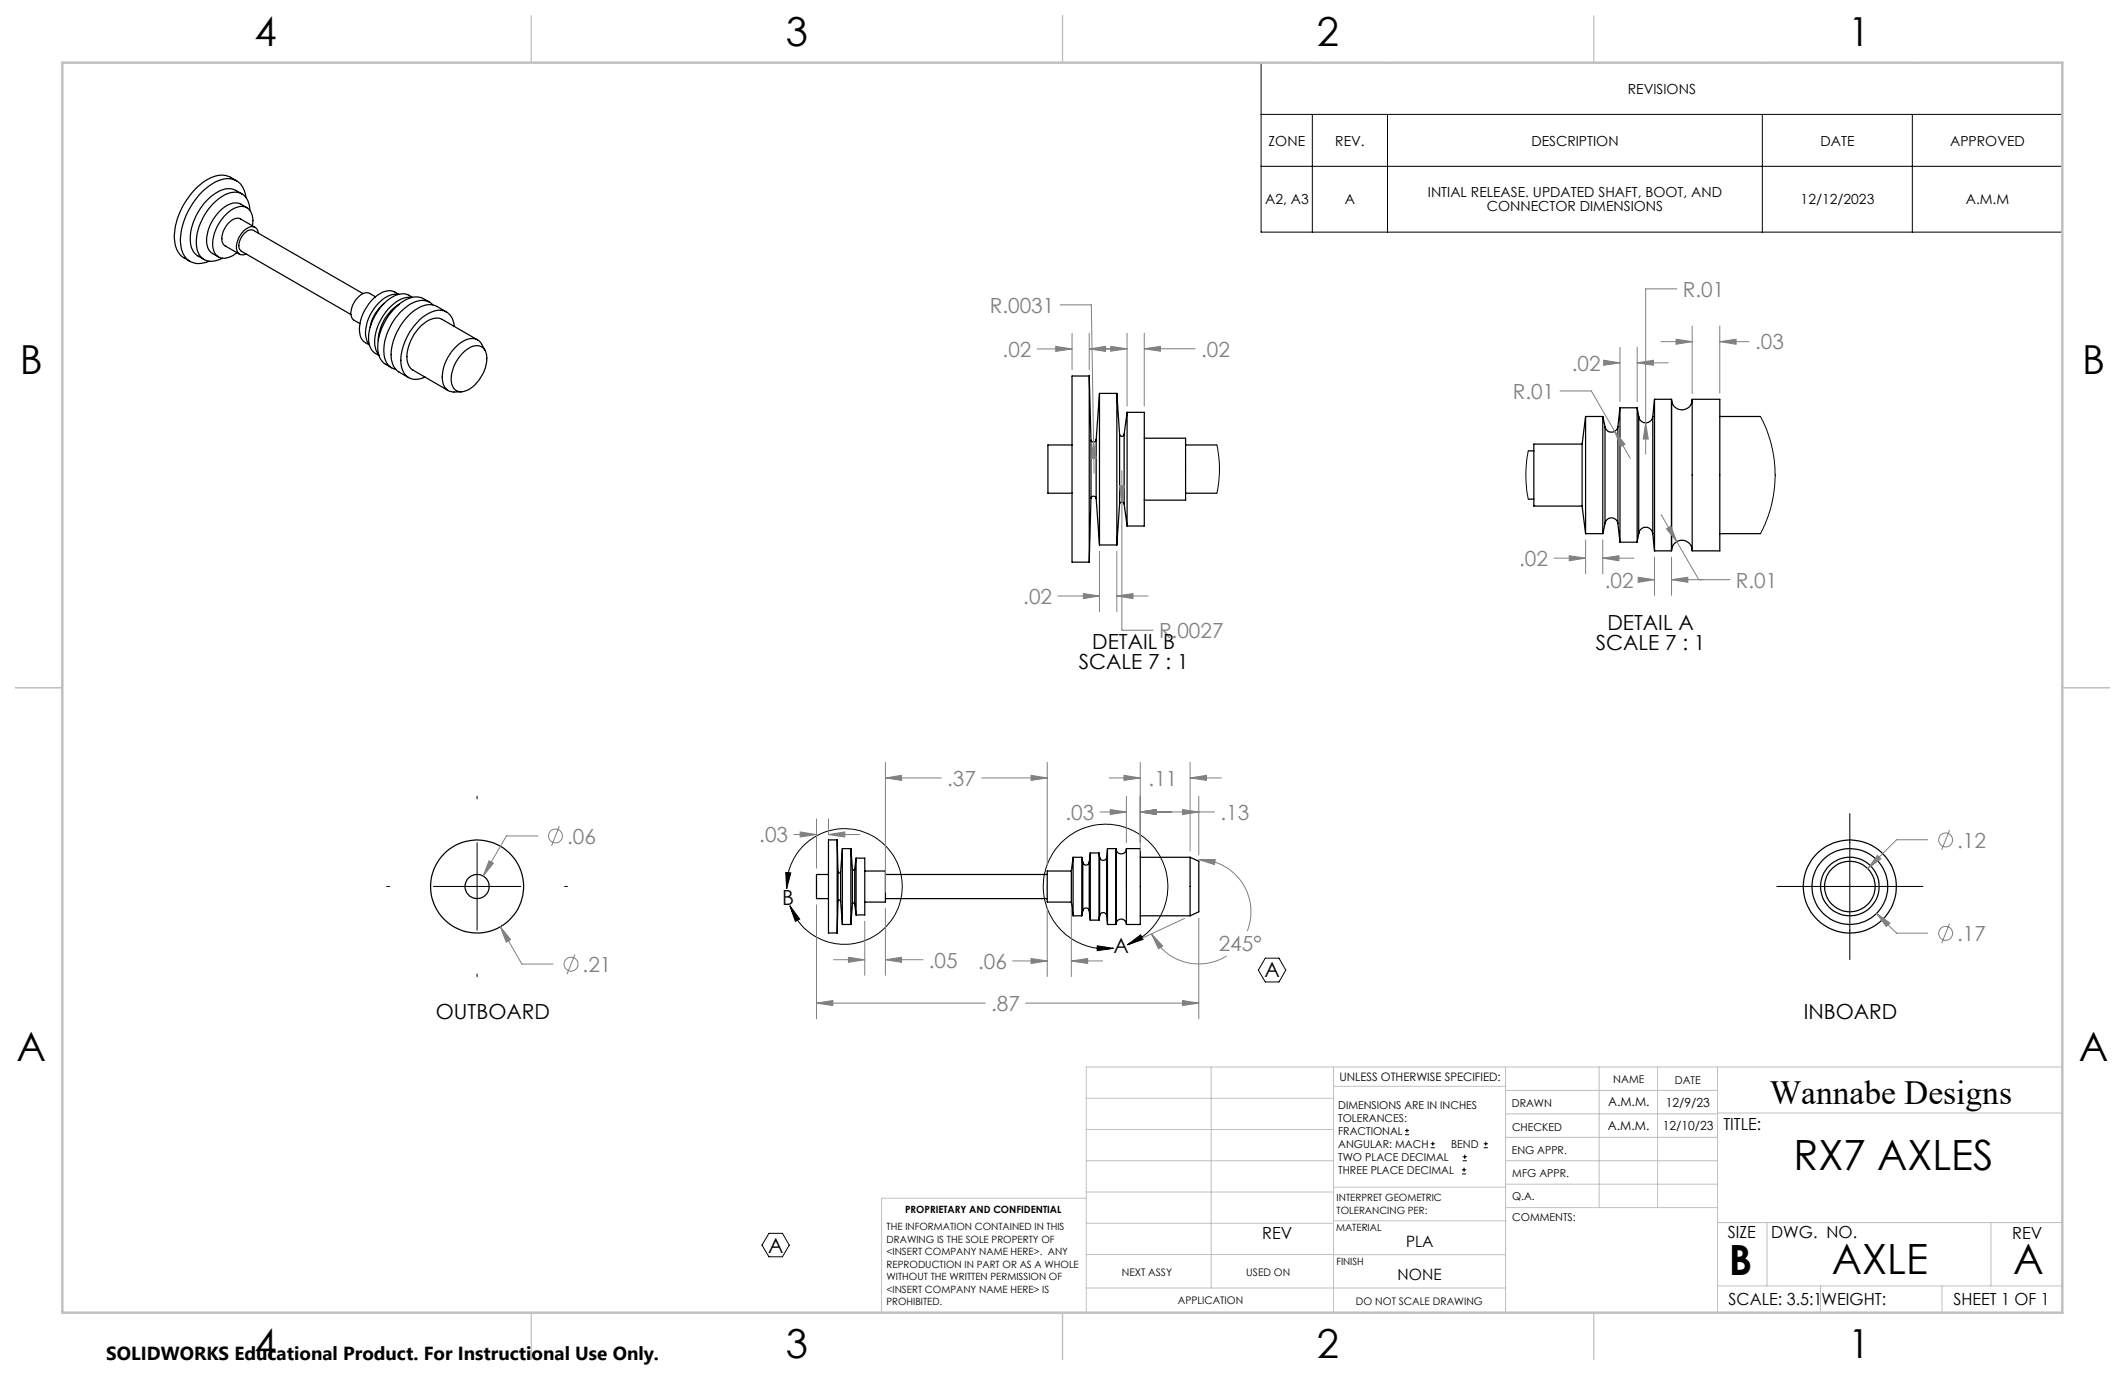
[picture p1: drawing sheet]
<svg xmlns="http://www.w3.org/2000/svg" width="432mm" height="279mm" viewBox="0 0 432 279" stroke-linecap="round" stroke-linejoin="round" font-family="sans-serif">
<g fill="none" stroke="#000" stroke-width=".25">
<path d="M48.1 36.8l-1.3-.8a5.3 5.3 0 0 0-5.6 1.1 14.6 14.6 0 0 0-5.7 11.8 4.2 4.2 0 0 0 1.9 3.5l1.2 .7M49.2 39.4l-1.3-.7a3.9 3.9 0 0 0-4.2 .6 11.4 11.4 0 0 0-4.9 10.5l.4 1.2 .5 .6 1.8 1.1M50 40.1a3.8 3.8 0 0 0-3.5-3.8 9.5 9.5 0 0 0-6.9 4.4 13.2 13.2 0 0 0-2.8 9.5 3.7 3.7 0 0 0 5.1 3.1l.6-.2M50.2 42.2l-1.2-.7a3.3 3.3 0 0 0-3.8 .9 8.4 8.4 0 0 0-3.1 7.6l.3 .7 .4 .5 1.6 1M50.8 42.7a3.2 3.2 0 0 0-4-3.5 11.2 11.2 0 0 0-6.8 8.6 4.8 4.8 0 0 0 1.3 4.8 3.6 3.6 0 0 0 3.9-.1M51.3 45.9a3.3 3.3 0 0 0-1.5-3.8 4.7 4.7 0 0 0-4.5 2.2 7.6 7.6 0 0 0-1.8 6.7 2.22 2.22 0 0 0 3.3 1.2l1.4-.9M51.9 46.2l-3-1.7a2.69 2.69 0 0 0-3.1 1.7 3.1 3.1 0 0 0-.3 3.6l3.2 1.8M52.5 47.4a1.38 1.38 0 0 0-.9-1.3 1.38 1.38 0 0 0-1.5 .4 4.5 4.5 0 0 0-1.9 4.6 1.23 1.23 0 0 0 1.8 .5M73.8 59.7l-22.3-12.9a1.92 1.92 0 0 0-2.3 1.1 2.38 2.38 0 0 0-.2 3.1l22.3 12.9M80.9 59.8a5 5 0 0 0-4.4 2.3 7.8 7.8 0 0 0-1.9 7.2l.4 .7M81 59.8a3.4 3.4 0 0 0-4.6 .4 8.7 8.7 0 0 0-3.2 8l.3 .7a2.99 2.99 0 0 0 1.6 1.2M76.3 60.3l-1.2-.7a2.13 2.13 0 0 0-2.5 1 4 4 0 0 0-1.1 4.1l.4 .4 1.2 .7"/>
<path d="M78 61.7a7.7 7.7 0 0 0-2.8 4.8M81.1 61.8a9 9 0 0 0-4.2 7.4M83.6 60.5a5.4 5.4 0 0 0-4.7 2.3 9.4 9.4 0 0 0-2.5 8.2l.5 1M83.8 60.4a3.7 3.7 0 0 0-4.8 .5 10.2 10.2 0 0 0-4 9 3.2 3.2 0 0 0 2 2.3M87.3 61.4a4.4 4.4 0 0 0-2.7-1.1 7.7 7.7 0 0 0-5.4 3.5 10.3 10.3 0 0 0-2.2 8.4l.6 1.1a4.9 4.9 0 0 0 2 1.5M87.9 61.9a3.4 3.4 0 0 0-4.4-.2 11.8 11.8 0 0 0-5.5 10.3 3.1 3.1 0 0 0 2.4 3M90.7 63.4l-1.9-1.1a4.1 4.1 0 0 0-4.5 .7 11.8 11.8 0 0 0-4.7 10.1 3.4 3.4 0 0 0 1.5 2.5l1.9 1.1M92.3 66.3a3.2 3.2 0 0 0-1.7-2.9 3.2 3.2 0 0 0-3.4 .2 11.6 11.6 0 0 0-5.7 10.6 2.99 2.99 0 0 0 4.3 2.6l.6-.2M93.8 71.9a3.7 3.7 0 0 1 3.9-1.5 2.93 2.93 0 0 1 1.1 3.3 7.6 7.6 0 0 1-4.3 5.7 2.02 2.02 0 0 1-2.8-2 7.7 7.7 0 0 1 2.1-5.5zM97 69.1l-7.1-4.2a3.4 3.4 0 0 0-3.8 .9 8.9 8.9 0 0 0-3.3 7.6l.4 1.1 .4 .5 7.5 4.4M98.6 71.2l-.7-1.3a2.49 2.49 0 0 0-3.8-.5 8.7 8.7 0 0 0-4.1 8.5 2.24 2.24 0 0 0 2.3 1.8l1.4-.1M221.3 76.4v37.8"/>
<path d="M221.3 76.4h-3.5v37.8h3.5M221.3 76.4l.4 13.1M223.4 79.9v30.8M223.4 79.9l-.7 9.4M223.4 79.9h3.5M226.9 79.9v30.8M226.9 79.9l.6 8.4M217.8 90.4h-4.9v9.8h4.9M221.7 89.5v11.7M222.7 89.3a.55 .55 0 0 1-.4 .5 .55 .55 0 0 1-.6-.3M222.7 89.3v12M227.5 88.3v14"/>
<path d="M228.4 88.2a.47 .47 0 0 1-.4 .5 .47 .47 0 0 1-.5-.4M228.4 88.2v14.2M229 83.8v23.1M229 83.8h3.5v23.1h-3.5M229 83.8l-.6 4.4M232.5 89h8.4v12.6h-8.4M240.9 90.4h6.4M310.6 91.6h1.1M321.5 90.2v12.6M321.5 90.2h-9.8v12.6h9.8M322.2 84.6v23.8M322.2 84.6l-.7 5.6"/>
<path d="M322.2 84.6h3.5M325.7 84.6v23.8M325.7 84.6l.4 2.1M326.1 86.7a1.32 1.32 0 0 0 1.3 1.1 1.32 1.32 0 0 0 1.4-1.1M326.1 86.7v19.7M328.8 86.7v19.7M329.2 82.9v27.3M329.2 82.9l-.4 3.8M329.2 82.9h3.5M332.7 82.9v27.3M332.7 82.9l.3 1.7M333 84.6a1.43 1.43 0 0 0 1.4 1.3 1.43 1.43 0 0 0 1.4-1.3"/>
<path d="M333 84.6v23.8M335.8 84.6v23.8M336.2 81.1v30.8M336.2 81.1h3.5v30.8h-3.5M336.2 81.1l-.4 3.5M339.7 81.2a2.1 2.1 0 0 0 2.1 2.1 2.1 2.1 0 0 0 2.1-2.1M339.7 81.2v30.7M343.9 81.1h5.6v30.8h-5.6zM349.5 84.6h8.2M221.7 101.2a.55 .55 0 0 1 .6-.4 .55 .55 0 0 1 .4 .5M221.7 101.2l-.4 13M222.7 101.3l.7 9.4"/>
<path d="M223.4 110.7h3.5M227.5 102.3a.47 .47 0 0 1 .5-.3 .47 .47 0 0 1 .4 .4M227.5 102.3l-.6 8.4M228.4 102.4l.6 4.5M240.9 100.2h6.4M310.6 101.4h1.1M321.5 102.8l.7 5.6M322.2 108.4h3.5M326.1 106.4a1.31 1.31 0 0 1 1.3-1.2 1.31 1.31 0 0 1 1.4 1.2M326.1 106.4l-.4 2M328.8 106.4l.4 3.8M329.2 110.2h3.5"/>
<path d="M333 108.4a1.43 1.43 0 0 1 1.4-1.3 1.43 1.43 0 0 1 1.4 1.3M333 108.4l-.3 1.8M335.8 108.4l.4 3.5M339.7 111.8a2.1 2.1 0 0 1 2.1-2 2.1 2.1 0 0 1 2.1 2M349.5 108.4h8.2M168.3 177.7h-2.4v4.9h2.4M170.1 170.7v18.9M170.1 170.7h-1.8v18.9h1.8M170.1 170.7l.2 6.5M170.3 177.2v5.9M170.8 177.1a.27 .27 0 0 1-.2 .3 .27 .27 0 0 1-.3-.2M170.8 177.1v6"/>
<path d="M171.2 172.4v15.5M171.2 172.4l-.4 4.7M171.2 172.4h1.7M172.9 172.4v15.5M172.9 172.4l.3 4.2M173.2 176.6v7M173.7 176.6a.23 .23 0 0 1-.2 .2 .23 .23 0 0 1-.3-.2M173.7 176.6v7.1M174 174.4v11.5M174 174.4h1.7v11.5h-1.7M174 174.4l-.3 2.2M175.7 177h4.2v6.3h-4.2"/>
<path d="M179.9 177.7h32.9M217.7 177v6.3M217.7 177h-4.9v6.3h4.9M218.1 174.2v11.9M218.1 174.2l-.4 2.8M218.1 174.2h1.7M219.8 174.2v11.9M219.8 174.2l.2 1M220 175.2a.65 .65 0 0 0 .7 .6 .65 .65 0 0 0 .6-.6M220 175.2v9.9M221.3 175.2v9.9M221.5 173.3v13.7"/>
<path d="M221.5 173.3l-.2 1.9M221.5 173.3h1.8M223.3 173.3v13.7M223.3 173.3l.1 .9M223.4 174.2a.73 .73 0 0 0 .8 .6 .73 .73 0 0 0 .7-.6M223.4 174.2v11.9M224.9 174.2v11.9M225 172.4v15.5M225 172.4h1.8v15.5h-1.8M225 172.4l-.1 1.8M226.8 172.5a1.04 1.04 0 0 0 1 1 1.04 1.04 0 0 0 1.1-1M226.8 172.5v15.3a1.04 1.04 0 0 1 1-1 1.04 1.04 0 0 1 1.1 1"/>
<path d="M228.9 172.4h2.8v15.5h-2.8zM231.7 174.2h10.1M241.8 174.2v11.9M241.8 174.2l1.8 .8v10.3l-1.8 .8M170.3 183.1a.27 .27 0 0 1 .3-.2 .27 .27 0 0 1 .2 .2M170.3 183.1l-.2 6.5M170.8 183.1l.4 4.8M171.2 187.9h1.7M173.2 183.6a.24 .24 0 0 1 .3-.1 .24 .24 0 0 1 .2 .2M173.2 183.6l-.3 4.3M173.7 183.7l.3 2.2M179.9 182.6h32.9"/>
<path d="M217.7 183.3l.4 2.8M218.1 186.1h1.7M220 185.1a.66 .66 0 0 1 .7-.6 .66 .66 0 0 1 .6 .6M220 185.1l-.2 1M221.3 185.1l.2 1.9M221.5 187h1.8M223.4 186.1a.73 .73 0 0 1 .8-.6 .73 .73 0 0 1 .7 .6M223.4 186.1l-.1 .9M224.9 186.1l.1 1.8M231.7 186.1h10.1"/>
<circle cx="96.9" cy="180.1" r="9.5"/>
<circle cx="97" cy="180.1" r="2.45"/>
<circle cx="375.9" cy="180.2" r="6"/>
<circle cx="375.9" cy="180.1" r="9.5"/>
<circle cx="375.9" cy="180.1" r="5.1"/>
<circle cx="375.9" cy="180.1" r="7.7"/>
</g>
<g fill="none" stroke="#000" stroke-width=".2">
<path d="M256.3 12.7h162.8v34.5h-162.8zM256.3 23.2h162.8M256.3 33.8h162.8M266.7 23.2v24M281.9 23.2v24M358.1 23.2v24M388.6 23.2v24M247.3 90.4l.5 4.1-.1 3.2-.4 2.5M310.6 91.6l-.4 2.1-.1 2.1v2.7l.5 2.9M357.7 84.6l1.3 2.8 1 3.1 .5 3.1 .2 2.7-.1 2.5-.6 3.7-.9 3-1.4 2.9M96.9 161.8v.5M96.9 171.2v17.8"/>
<path d="M159.7 177.3l1 .1-.9 3.2zM375.9 165.3v29.7M78.6 180.1h.6M88.1 180.1h17.7M96.9 197.9v.6M114.7 180.1h.6M159.8 180.6a11.7 11.7 0 0 1 16.2-11.4 11.7 11.7 0 0 1 3.7 19.4 11.7 11.7 0 0 1-19.2-4.6M160.5 184l2 2.8-.9 .4zM223 192.2l3.2 .5-3.2 .5zM229.1 192a12.7 12.7 0 0 0 4.3-21 12.7 12.7 0 0 0-20.8 5.1 12.7 12.7 0 0 0 13.6 16.6M229.1 192l2.7-2 .5 .9zM257.1 194.7h2.8l1.4 2.4-1.4 2.4h-2.8l-1.4-2.4z"/>
<path d="M361 180.1h29.7M285.5 230.6h.8M285.5 229.7h.8M285.9 229.3v.9M290.7 233.2h.8M290.7 232.4h.8M291.1 232v.8M297.1 238.5h.8M297.1 237.7h.8M297.2 235.9h.9M297.2 235.1h.9M297.5 237.3v.8"/>
<path d="M297.6 234.6v.9M301.5 233.2h.8M301.5 232.4h.8M301.9 232v.8M156.2 250.6h2.8l1.4 2.4-1.4 2.4h-2.8l-1.4-2.4z"/>
</g>
<g fill="none" stroke="#808080" stroke-width=".2">
<path d="M340.7 58.7h-6.3v33.6M210.7 70.9h7.1M214.5 70.4l3.3 .5-3.3 .5zM215.4 61.9h6.4l.4 27.9M217.8 67.7v7.4M221.3 70.9l3.3-.5v1zM221.3 67.7v7.4M221.3 70.9h6.4M222.7 70.9h6.3M225.7 70.4l3.3 .5-3.3 .5zM229 67.7v14.8M232.5 70.9l3.3-.5v1z"/>
<path d="M232.5 67.7v14.8M232.5 70.9h10.4M317 79.4h6.4l4.7 8.3M325.9 73.2l3.3 .5-3.3 .5zM326.4 73.7h2.8M329.2 70.6v11M332.7 73.7l3.3-.5v1zM332.7 70.6v11M332.7 73.7h6.3M337.5 69.4h6.4M340.6 68.9l3.3 .5-3.3 .6zM343.9 66.3v13.7"/>
<path d="M349.5 69.4l3.3-.5v1.1zM349.5 66.3v13.6M349.5 69.4h5.9M222.2 89.8l.6 3.3h-1zM222.2 89.8l.1 6.4M227.5 98.7h1l-.5 3.3zM228 95.6v32.5h6.3M328.1 87.7l2.1 2.6-.9 .5zM328.1 87.7l3.2 5.5M334.4 85.9l.5 3.3h-1zM223.4 112v12.3M226.9 112v12.3"/>
<path d="M315.7 113.4h6.5M318.9 112.9l3.3 .5-3.3 .5zM322.2 109.7v6.9M325.7 113.4l3.3-.5v1zM325.7 109.7v6.9M325.7 113.4h6.3M332.9 117.3l3.3 .5-3.3 .5zM333.1 117.8h3.1M336.2 113.2v7.8M337.5 104.6l3.2 5.5M338.6 107.5l.9-.6 1.2 3.2zM339.7 117.8l3.3-.5v1z"/>
<path d="M339.7 113.2v7.8M339.7 117.8h11.8M340.7 110.1l4.5 7.7M214.9 121.1h8.5M220.1 120.6l3.3 .5-3.3 .5zM226.9 121.1l3.3-.5v1zM226.9 121.1h6.4M179.9 158.1l3.3-.5v1zM179.9 154.9v26.4M179.9 158.1h11.4M199.5 158.1h13.3M209.5 157.6l3.3 .5-3.3 .5z"/>
<path d="M212.8 154.9v20.8M225.4 158.1h6.3M228.4 157.6l3.3 .5-3.3 .5zM231.7 154.9v18M241.8 158.1l3.3-.5v1zM241.8 158.1h6.4M241.8 154.9v18M99.4 174.9l.9 .5-2.1 2.6zM109.3 169.9h-6.4l-4.7 8.1M113.7 167.9l-1.6 4M161.3 169.6h4.6M162.6 169.1l3.3 .5-3.3 .5z"/>
<path d="M165.9 166.4v10M168.3 169.6l3.4-.5v1zM168.3 166.4v3M168.3 169.6h6.4M223.5 165h5.4M225.6 164.5l3.3 .5-3.3 .5zM228.9 161.8v9.4M231.7 165l3.3-.5v1zM231.7 165h15.1M240.3 164.5l3.3 .5-3.3 .5zM243.6 174.7h3.3l-.1 1zM243.6 174.7a10.6 10.6 0 0 1 9.8 14.5"/>
<path d="M243.6 161.8v11.9M381.5 173.8l.7 .7-2.7 2zM391.7 170.6h-6.3l-5.9 5.9M396.2 168.7l-1.7 4M101.7 188.3l2.1 2.6-.9 .6zM101.7 188.3l4.3 7.6h6.4M116.8 193.9l-1.6 4M165.9 183.9v23.1M169.4 195h6.3M172.4 194.5l3.3 .5-3.3 .5zM175.7 187.2v11M179.9 195l3.3-.5v1z"/>
<path d="M179.9 184.6v13.6M179.9 195h7.7M205.8 195.3h7M209.5 194.8l3.3 .5-3.3 .5zM212.8 184.6v13.8M217.7 195.3l3.3-.5v1zM217.7 184.6v13.8M217.7 195.3h6.3M234 189.8l2.3 2.4-.9 .6zM234 189.8a10.6 10.6 0 0 0 15.2 4.4M240.7 186.6l-9.6 4.5M243.6 186.5v20.5"/>
<path d="M381.3 185.6l2.7 2-.7 .7zM381.3 185.6l4.1 4h6.3M396.2 187.6l-1.7 4.1M165.9 203.8l3.3-.5v1zM165.9 203.8h34.3M208.4 203.8h35.2M240.3 203.3l3.3 .5-3.3 .5z"/>
<circle cx="112.9" cy="169.9" r="1.41"/>
<circle cx="395.4" cy="170.7" r="1.41"/>
<circle cx="116" cy="195.9" r="1.42"/>
<circle cx="395.3" cy="189.6" r="1.42"/>
</g>
<g fill="none" stroke="#c0c0c0" stroke-width=".2">
<path d="M246.1 216.8v44.9M271 216.8v49.9M305.9 216.8v49.9M324.9 216.8v28.6M336.8 216.8v28.6M349 216.8v49.9M419.1 216.8h-198.4v49.9M220.7 235.9h50.3M220.7 229.5h50.3M220.7 223.2h50.3M271 220.7h34.9M305.9 231.1h43.1"/>
<path d="M305.9 226.3h43.1M305.9 221.6h43.1M305.9 235.9h43.1M349 226.2h70.1M220.7 248.6h50.3M220.7 242.2h50.3M220.7 254.9h50.3M220.7 243.5h-41.6v23.2M271 255h34.9M271 248.1h35M271 241.2h35M305.9 240.6h43.1"/>
<path d="M306 245.4h43M349 248.4h70.1M359.1 248.4v12.9M404.6 248.4v12.9M220.7 261.7h85.2M349 261.3h70.1M369.9 261.3v5.4M394.6 261.3v5.4"/>
</g>
<path d="M108 3.2v9.5M215.9 3.2v9.5M323.8 3.2v9.5M3.1 139.7h9.6M419.1 139.7h9.5M108 266.7v9.6M215.9 266.7v9.6M323.8 266.7v9.6" fill="none" stroke="#c0c0c0" stroke-width=".25"/>
<path d="M12.7 12.7h406.4v254h-406.4z" fill="none" stroke="#c0c0c0" stroke-width=".5"/>
<path d="M97 180.1h.1M375.9 180.1h.1" fill="none" stroke="#808080" stroke-width=".2" stroke-dasharray="15.2 1.3 1.3 1.3"/>
<path d="M229.1 192l2.7-2 .5 .9zM223 192.2l3.2 .5-3.2 .5zM160.5 184l2 2.8-.9 .4zM159.7 177.3l1 .1-.9 3.2z" fill="#000"/>
<path d="M165.9 203.8l3.3-.5v1zM240.3 203.3l3.3 .5-3.3 .5zM168.3 169.6l3.4-.5v1zM162.6 169.1l3.3 .5-3.3 .5zM179.9 158.1l3.3-.5v1zM209.5 157.6l3.3 .5-3.3 .5zM241.8 158.1l3.3-.5v1zM228.4 157.6l3.3 .5-3.3 .5zM231.7 165l3.3-.5v1zM240.3 164.5l3.3 .5-3.3 .5zM231.7 165l3.3-.5v1zM225.6 164.5l3.3 .5-3.3 .5zM209.5 194.8l3.3 .5-3.3 .5zM217.7 195.3l3.3-.5v1zM172.4 194.5l3.3 .5-3.3 .5zM179.9 195l3.3-.5v1zM243.6 174.7h3.3l-.1 1zM234 189.8l2.3 2.4-.9 .6zM381.5 173.8l-2 2.7 2.7-2zM381.3 185.6l2 2.7 .7-.7zM101.7 188.3l1.2 3.2 .9-.6zM99.4 174.9l-1.2 3.1 2.1-2.6zM349.5 69.4l3.3-.5v1.1zM340.6 68.9l3.3 .5-3.3 .6zM332.9 117.3l3.3 .5-3.3 .5zM339.7 117.8l3.3-.5v1zM332.7 73.7l3.3-.5v1zM325.9 73.2l3.3 .5-3.3 .5zM318.9 112.9l3.3 .5-3.3 .5zM325.7 113.4l3.3-.5v1zM338.6 107.5l2.1 2.6-1.2-3.2zM334.4 85.9l-.5 3.3h1zM328.1 87.7l1.2 3.1 .9-.5zM221.3 70.9l3.3-.5v1zM214.5 70.4l3.3 .5-3.3 .5zM226.9 121.1l3.3-.5v1zM220.1 120.6l3.3 .5-3.3 .5zM232.5 70.9l3.3-.5v1zM225.7 70.4l3.3 .5-3.3 .5zM227.5 98.7l.5 3.3 .5-3.3zM222.2 89.8l-.4 3.3h1z" fill="#808080"/>
<g font-size="8.5">
<text x="364.5" y="237.7">RX7 AXLES</text>
<text x="351.3" y="259">B</text>
<text x="372.3" y="258.9">AXLE</text>
<text x="409.1" y="258.9">A</text>
</g>
<g font-size="8.1">
<text x="51.7" y="9.3">4</text>
<text x="159.7" y="9.3">3</text>
<text x="267.6" y="9.3">2</text>
<text x="375.6" y="9.3">1</text>
<text x="4" y="76">B</text>
<text x="423.1" y="76">B</text>
<text x="3.3" y="215.7">A</text>
<text x="422.4" y="215.7">A</text>
<text x="51.7" y="276">4</text>
<text x="159.7" y="276">3</text>
<text x="267.6" y="276">2</text>
<text x="375.6" y="276">1</text>
</g>
<text font-size="6.9" x="359.6" y="224.3">Wannabe Designs</text>
<g font-size="4.2" fill="#808080">
<text x="201.1" y="63.5">R.0031</text>
<text x="341.9" y="60.3">R.01</text>
<text x="356.6" y="71">.03</text>
<text x="203.7" y="72.5">.02</text>
<text x="244.1" y="72.5">.02</text>
<text x="319.4" y="75.3">.02</text>
<text x="307.4" y="81">R.01</text>
<text x="308.7" y="115">.02</text>
<text x="326.1" y="119.4">.02</text>
<text x="352.7" y="119.4">R.01</text>
<text x="207.9" y="122.7">.02</text>
<text x="235.5" y="129.6">R.0027</text>
<text x="192.5" y="159.7">.37</text>
<text x="233.4" y="159.7">.11</text>
<text x="216.5" y="166.6">.03</text>
<text x="248" y="166.6">.13</text>
<text x="115.2" y="171.4">.06</text>
<text x="154.3" y="171.1">.03</text>
<text x="397.7" y="172.2">.12</text>
<text x="397.7" y="191.2">.17</text>
<text x="118.4" y="197.5">.21</text>
<text x="188.8" y="196.6">.05</text>
<text x="198.8" y="196.8">.06</text>
<text x="247.7" y="193.3">245°</text>
<text x="201.4" y="205.4">.87</text>
</g>
<g font-size="4.2">
<text x="221.9" y="131.8">DETAIL B</text>
<text x="326.6" y="128">DETAIL A</text>
<text x="219.2" y="136">SCALE 7 : 1</text>
<text x="324.3" y="132.2">SCALE 7 : 1</text>
<text x="158.9" y="183.8">B</text>
<text x="226.3" y="193.6">A</text>
<text x="257" y="198.6">A</text>
<text x="88.6" y="207.1">OUTBOARD</text>
<text x="366.5" y="207.1">INBOARD</text>
<text x="156.1" y="254.6">A</text>
</g>
<text font-size="3.8" x="21.6" y="276.3">SOLIDWORKS Educational Product. For Instructional Use Only.</text>
<g font-size="3.4">
<text x="350.2" y="229.5">TITLE:</text>
<text x="256.5" y="251.7">REV</text>
<text x="351.1" y="251.6">SIZE</text>
<text x="359.9" y="251.6">DWG. NO.</text>
<text x="408.9" y="251.7">REV</text>
<text x="351.2" y="265.2">SCALE: 3.5:1</text>
<text x="370.1" y="265.3">WEIGHT:</text>
<text x="396.9" y="265.2">SHEET 1 OF 1</text>
</g>
<g font-size="3.2">
<text x="285.7" y="253.3">PLA</text>
<text x="284" y="260.1">NONE</text>
</g>
<g font-size="2.8">
<text x="330.8" y="19">REVISIONS</text>
<text x="257.8" y="29.6">ZONE</text>
<text x="271.3" y="29.6">REV.</text>
<text x="311.2" y="29.6">DESCRIPTION</text>
<text x="369.9" y="29.6">DATE</text>
<text x="396.3" y="29.6">APPROVED</text>
<text x="257.1" y="41.5">A2, A3</text>
<text x="273.3" y="41.5">A</text>
<text x="290.1" y="40.1">INTIAL RELEASE. UPDATED SHAFT, BOOT, AND</text>
<text x="365.9" y="41.5">12/12/2023</text>
<text x="399.4" y="41.5">A.M.M</text>
<text x="302.1" y="42.9">CONNECTOR DIMENSIONS</text>
</g>
<g font-size="2.5">
<text x="326.8" y="224.8">A.M.M.</text>
<text x="338.5" y="224.9">12/9/23</text>
<text x="326.7" y="229.6">A.M.M.</text>
<text x="337.9" y="229.7">12/10/23</text>
</g>
<text font-size="2.4" x="272.2" y="219.7">UNLESS OTHERWISE SPECIFIED:</text>
<g font-size="2.2">
<text x="327.8" y="220.1">NAME</text>
<text x="340.3" y="220.2">DATE</text>
<text x="271.9" y="225.3">DIMENSIONS ARE IN INCHES</text>
<text x="271.9" y="227.9">TOLERANCES:</text>
<text x="307.2" y="224.9">DRAWN</text>
<text x="271.9" y="230.6">FRACTIONAL</text>
<text x="271.9" y="233.2">ANGULAR: MACH</text>
<text x="294.9" y="233.2">BEND</text>
<text x="307.3" y="229.8">CHECKED</text>
<text x="271.9" y="235.9">TWO PLACE DECIMAL</text>
<text x="271.9" y="238.5">THREE PLACE DECIMAL</text>
<text x="307.2" y="234.5">ENG APPR.</text>
<text x="307.3" y="239.2">MFG APPR.</text>
<text x="307.3" y="243.9">Q.A.</text>
<text x="307.3" y="248.1">COMMENTS:</text>
</g>
<g font-size="2.1">
<text x="227.9" y="259.2">NEXT ASSY</text>
<text x="253.3" y="259.2">USED ON</text>
<text x="239.3" y="265">APPLICATION</text>
<text x="275.5" y="265.1">DO NOT SCALE DRAWING</text>
</g>
<g font-size="2">
<text x="271.6" y="244.1">INTERPRET GEOMETRIC</text>
<text x="180.2" y="250">THE INFORMATION CONTAINED IN THIS</text>
<text x="183.9" y="246.4">PROPRIETARY AND CONFIDENTIAL</text>
<text x="271.5" y="250.2">MATERIAL</text>
<text x="271.6" y="246.6">TOLERANCING PER:</text>
<text x="180.2" y="252.5">DRAWING IS THE SOLE PROPERTY OF</text>
<text x="180.2" y="255.1">&lt;INSERT COMPANY NAME HERE&gt;. ANY</text>
<text x="180.2" y="257.6">REPRODUCTION IN PART OR AS A WHOLE</text>
<text x="271.5" y="257">FINISH</text>
<text x="180.2" y="260.1">WITHOUT THE WRITTEN PERMISSION OF</text>
<text x="180.2" y="262.6">&lt;INSERT COMPANY NAME HERE&gt; IS</text>
<text x="180.2" y="265.2">PROHIBITED.</text>
</g>
</svg>
